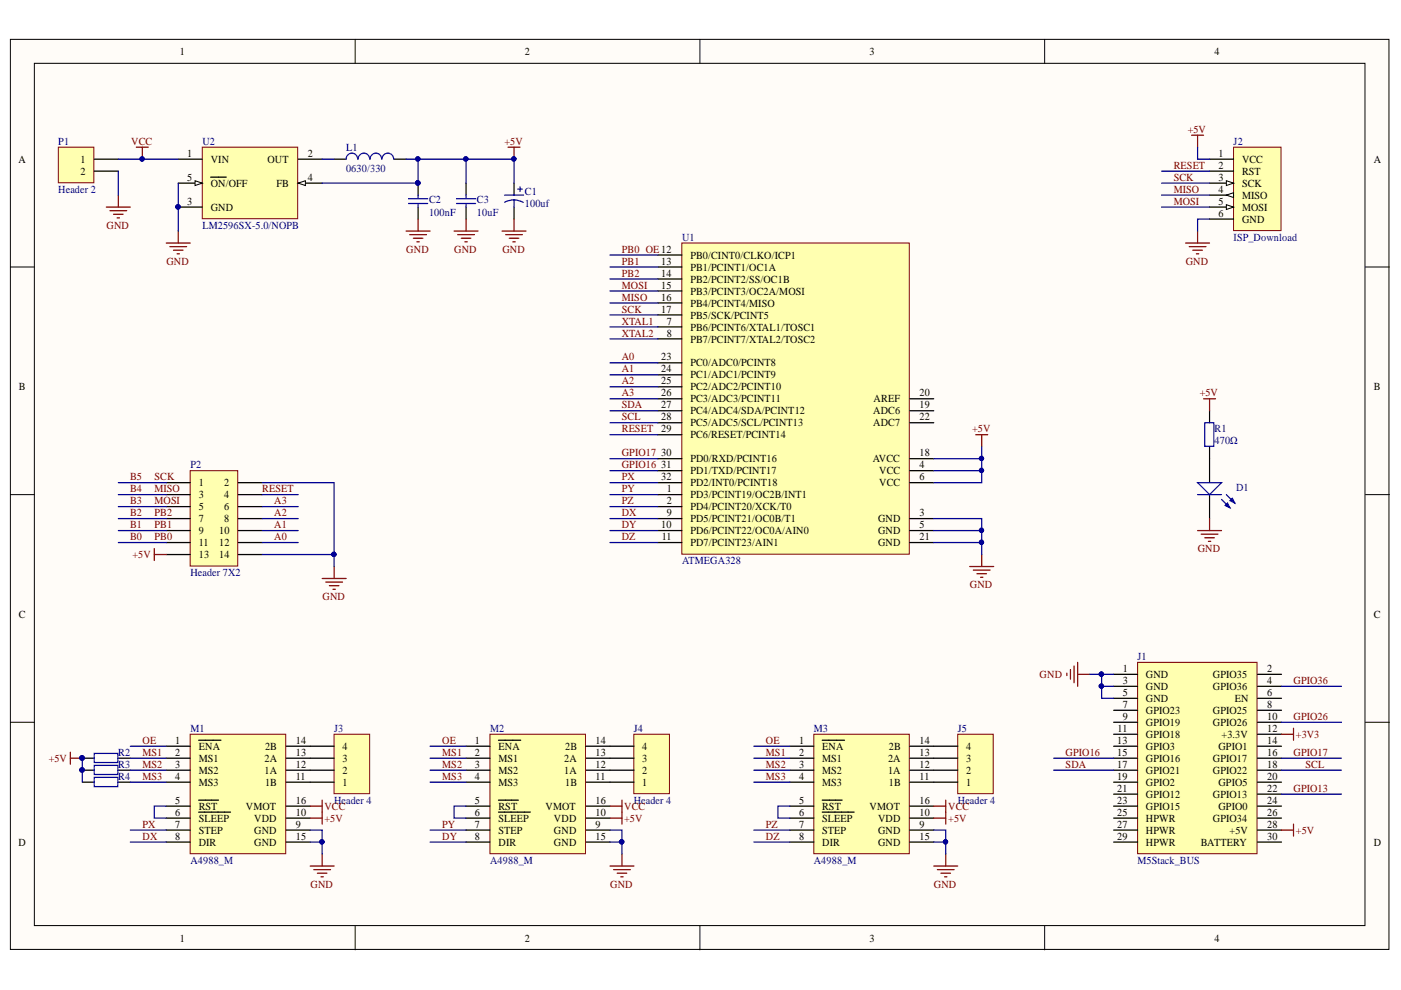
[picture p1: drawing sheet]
<svg xmlns="http://www.w3.org/2000/svg" width="297mm" height="210mm" viewBox="0 0 297 210" stroke-linecap="round" stroke-linejoin="round" font-family="sans-serif">
<g fill="#fffcf8" stroke="#000" stroke-width=".21">
<path d="M2.2 8.3h292.3v193h-292.3z"/>
<path d="M7.3 13.4h282.1v182.8h-282.1z"/>
</g>
<path d="M75.3 8.3v5.1M148.4 8.3v5.1M221.5 8.3v5.1M2.2 56.6h5.1M289.5 56.6h5.1M2.2 104.9h5.1M289.5 104.9h5.1M2.2 153.1h5.1M289.5 153.1h5.1M75.3 196.3v5.1M148.4 196.3v5.1M221.5 196.3v5.1" fill="none" stroke="#000" stroke-width=".21"/>
<path d="M241.2 140.4h25.3v40.6h-25.3z" fill="#ffffb0" stroke="#800000" stroke-width=".21"/>
<g fill="none" stroke="#000" stroke-width=".26">
<path d="M236.1 143h5.1M236.1 145.5h5.1M236.1 148.1h5.1M236.1 150.6h5.1M236.1 153.1h5.1M236.1 155.7h5.1M236.1 158.2h5.1M266.6 143h5.1M266.6 145.5h5.1M266.6 148.1h5.1M266.6 150.6h5.1M266.6 153.1h5.1"/>
<path d="M266.6 155.7h5.1M266.6 158.2h5.1M236.1 160.8h5.1M236.1 163.3h5.1M236.1 165.8h5.1M236.1 168.4h5.1M236.1 170.9h5.1M236.1 173.5h5.1M236.1 178.5h5.1M236.1 176h5.1M266.6 160.8h5.1M266.6 163.3h5.1"/>
<path d="M266.6 165.8h5.1M266.6 168.4h5.1M266.6 170.9h5.1M266.6 173.5h5.1M266.6 178.5h5.1M266.6 176h5.1"/>
</g>
<path d="M226.2 142.7v.5M227 142v2M227.7 141.2v3.6M228.5 140.4v5.1M228.5 143h2.5M271.7 176h2.5M274.2 174.7v2.6" fill="none" stroke="#800000" stroke-width=".26"/>
<path d="M144.6 51.5h48.2v66h-48.2z" fill="#ffffb0" stroke="#800000" stroke-width=".21"/>
<g fill="none" stroke="#000" stroke-width=".26">
<path d="M139.5 54.1h5.1M139.5 56.6h5.1M139.5 59.1h5.1M139.5 69.3h5.1M139.5 71.9h5.1M139.5 61.7h5.1M139.5 64.2h5.1M139.5 66.8h5.1M139.5 76.9h5.1M139.5 79.5h5.1M139.5 99.8h5.1M139.5 97.3h5.1"/>
<path d="M139.5 87.1h5.1M139.5 84.6h5.1M139.5 89.6h5.1M139.5 82h5.1M139.5 92.2h5.1M192.9 99.8h5.1M192.9 97.3h5.1M192.9 87.1h5.1M192.9 84.6h5.1M192.9 89.6h5.1M139.5 104.9h5.1M139.5 107.4h5.1"/>
<path d="M139.5 110h5.1M139.5 112.5h5.1M139.5 102.3h5.1M139.5 115h5.1M192.9 110h5.1M192.9 112.5h5.1M192.9 102.3h5.1M192.9 115h5.1"/>
</g>
<path d="M261.5 31.2h10.1v17.7h-10.1z" fill="#ffffb0" stroke="#800000" stroke-width=".21"/>
<path d="M256.5 33.7h5M256.5 36.3h5M256.5 38.8h5" fill="none" stroke="#000" stroke-width=".26"/>
<path d="M260 38.3l1.5 .5-1.5 .5z" fill="#fffcf8"/>
<path d="M260 38.3l1.5 .5-1.5 .5z" fill="none" stroke="#000" stroke-width=".21"/>
<path d="M256.5 41.4h5" fill="none" stroke="#000" stroke-width=".26"/>
<path d="M260 41.4l1.5-.5v1z" fill="#fffcf8"/>
<path d="M260 41.4l1.5-.5v1z" fill="none" stroke="#000" stroke-width=".21"/>
<path d="M256.5 43.9h5" fill="none" stroke="#000" stroke-width=".26"/>
<path d="M260 43.4l1.5 .5-1.5 .5z" fill="#fffcf8"/>
<path d="M260 43.4l1.5 .5-1.5 .5z" fill="none" stroke="#000" stroke-width=".21"/>
<path d="M256.5 46.4h5M256.5 87.1v2.5M256.5 94.7v7.6M256.5 104.9v5.1" fill="none" stroke="#000" stroke-width=".26"/>
<path d="M251.4 51.5h5.1M252.1 52.3h3.6M252.9 53.1h2M253.7 53.8h.5M253.9 49v2.5M208.1 117.6v2.5M205.6 120.1h5.1M206.4 120.9h3.5M207.1 121.6h2.1M207.9 122.4h.5" fill="none" stroke="#800000" stroke-width=".26"/>
<path d="M255.4 89.6h2v5h-2z" fill="none" stroke="#00f" stroke-width=".26"/>
<path d="M253.9 102.3h5.1l-2.5 2.6z" fill="#fff"/>
<path d="M253.9 102.3h5.1l-2.5 2.6zM259 105.9l1.8 1.8M260 104.9l1.8 1.8" fill="none" stroke="#00f" stroke-width=".26"/>
<path d="M259.8 107.2l.5-.5 .5 1z" fill="#00f"/>
<path d="M259.8 107.2l.5-.5 .5 1z" fill="none" stroke="#00f" stroke-width=".26"/>
<path d="M260.8 106.1l.5-.5 .5 1.1z" fill="#00f"/>
<path d="M253.9 104.9h5.1M260.8 106.1l.5-.5 .5 1.1z" fill="none" stroke="#00f" stroke-width=".26"/>
<path d="M253.9 112.5h5.1M254.7 113.3h3.5M255.4 114h2.1M256.2 114.8h.5M256.5 110v2.5M271.7 155.7h2.5M274.2 154.4v2.5" fill="none" stroke="#800000" stroke-width=".26"/>
<path d="M40.3 99.8h10.1v20.2h-10.1z" fill="#ffffb0" stroke="#800000" stroke-width=".21"/>
<g fill="none" stroke="#000" stroke-width=".26">
<path d="M35.3 102.3h5M35.3 104.9h5M35.3 107.4h5M35.3 110h5M35.3 112.5h5M35.3 115h5M35.3 117.6h5M50.5 102.3h5.1M50.5 104.9h5.1M50.5 107.4h5.1M50.5 110h5.1M50.5 112.5h5.1"/>
<path d="M50.5 115h5.1M50.5 117.6h5.1"/>
</g>
<g fill="none" stroke="#800000" stroke-width=".26">
<path d="M252.6 28.7h2.6M253.9 28.7v2.5M206.9 92.2h2.5M208.1 92.2v2.5M255.2 84.6h2.5M256.5 84.6v2.5M32.7 116.3v2.5M32.7 117.6h2.6M68.3 122.7h5.1M69.1 123.4h3.5M69.8 124.2h2.1M70.6 124.9h.5"/>
<path d="M70.8 120.1v2.6"/>
</g>
<path d="M42.9 31.2h20.2v15.2h-20.2z" fill="#ffffb0" stroke="#800000" stroke-width=".21"/>
<path d="M63.2 38.8h5.1" fill="none" stroke="#000" stroke-width=".26"/>
<path d="M63.2 38.8l1.5-.5v1z" fill="#fffcf8"/>
<path d="M63.2 38.8l1.5-.5v1z" fill="none" stroke="#000" stroke-width=".21"/>
<path d="M37.8 33.7h5.1M37.8 38.8h5.1" fill="none" stroke="#000" stroke-width=".26"/>
<path d="M41.4 38.3l1.5 .5-1.5 .5z" fill="#fffcf8"/>
<path d="M41.4 38.3l1.5 .5-1.5 .5z" fill="none" stroke="#000" stroke-width=".21"/>
<path d="M44.7 37.6h3.3M63.2 33.7h5.1M37.8 43.9h5.1" fill="none" stroke="#000" stroke-width=".26"/>
<circle cx="37.7" cy="43.9" r=".46" fill="#000080" stroke="#000080" stroke-width=".21"/>
<path d="M12.4 31.2h7.5v7.6h-7.5z" fill="#ffffb0" stroke="#800000" stroke-width=".21"/>
<path d="M20 33.7h5.1M20 36.3h5.1M70.8 33.7h2.6M83.6 33.7h2.5" fill="none" stroke="#000" stroke-width=".26"/>
<g fill="none" stroke="#800000" stroke-width=".26">
<path d="M28.9 31.2h2.5M30.2 31.2v2.5M107.7 31.2h2.6M109 31.2v2.5M22.5 43.9h5.1M23.3 44.7h3.6M24.1 45.4h2M24.8 46.2h.5M25.1 41.4v2.5M35.3 51.5h5M36 52.3h3.6M36.8 53.1h2"/>
<path d="M37.5 53.8h.5M37.8 49v2.5"/>
</g>
<path d="M75.8 33.7a1.22 1.22 0 0 0-1.2-1.2 1.22 1.22 0 0 0-1.2 1.2M78.4 33.7a1.22 1.22 0 0 0-1.2-1.2 1.22 1.22 0 0 0-1.3 1.2M80.9 33.7a1.22 1.22 0 0 0-1.2-1.2 1.22 1.22 0 0 0-1.2 1.2M83.5 33.7a1.23 1.23 0 0 0-1.3-1.2 1.23 1.23 0 0 0-1.2 1.2" fill="none" stroke="#00f" stroke-width=".26"/>
<g fill="#000080" stroke="#000080" stroke-width=".21">
<circle cx="30.1" cy="33.7" r=".46"/>
<circle cx="108.9" cy="33.7" r=".46"/>
</g>
<path d="M40.3 155.7h20.3v25.3h-20.3z" fill="#ffffb0" stroke="#800000" stroke-width=".21"/>
<g fill="none" stroke="#000" stroke-width=".26">
<path d="M35.3 158.2h5M42.1 156.9h4.7M60.7 158.2h5.1M35.3 160.8h5M35.3 163.3h5M35.3 165.8h5M35.3 170.9h5M35.3 173.5h5M35.3 176h5M35.3 178.5h5M42.1 169.6h4.2M42.1 172.2h6.8"/>
<path d="M60.7 160.8h5.1M60.7 163.3h5.1M60.7 165.8h5.1M60.7 170.9h5.1M60.7 173.5h5.1M60.7 176h5.1M60.7 178.5h5.1"/>
</g>
<path d="M103.9 155.7h20.2v25.3h-20.2z" fill="#ffffb0" stroke="#800000" stroke-width=".21"/>
<g fill="none" stroke="#000" stroke-width=".26">
<path d="M98.8 158.2h5.1M105.7 156.9h4.7M124.2 158.2h5.1M98.8 160.8h5.1M98.8 163.3h5.1M98.8 165.8h5.1M98.8 170.9h5.1M98.8 173.5h5.1M98.8 176h5.1M98.8 178.5h5.1M105.7 169.6h4.2M105.7 172.2h6.7"/>
<path d="M124.2 160.8h5.1M124.2 163.3h5.1M124.2 165.8h5.1M124.2 170.9h5.1M124.2 173.5h5.1M124.2 176h5.1M124.2 178.5h5.1"/>
</g>
<path d="M172.5 155.7h20.3v25.3h-20.3z" fill="#ffffb0" stroke="#800000" stroke-width=".21"/>
<g fill="none" stroke="#000" stroke-width=".26">
<path d="M167.5 158.2h5M174.3 156.9h4.8M192.9 158.2h5.1M167.5 160.8h5M167.5 163.3h5M167.5 165.8h5M167.5 170.9h5M167.5 173.5h5M167.5 176h5M167.5 178.5h5M174.3 169.6h4.2M174.3 172.2h6.8"/>
<path d="M192.9 160.8h5.1M192.9 163.3h5.1M192.9 165.8h5.1M192.9 170.9h5.1M192.9 173.5h5.1M192.9 176h5.1M192.9 178.5h5.1"/>
</g>
<path d="M70.8 155.7h7.6v12.6h-7.6z" fill="#ffffb0" stroke="#800000" stroke-width=".21"/>
<path d="M65.8 158.2h5M65.8 165.8h5M65.8 163.3h5M65.8 160.8h5" fill="none" stroke="#000" stroke-width=".26"/>
<path d="M134.4 155.7h7.5v12.6h-7.5z" fill="#ffffb0" stroke="#800000" stroke-width=".21"/>
<path d="M129.3 158.2h5.1M129.3 165.8h5.1M129.3 163.3h5.1M129.3 160.8h5.1" fill="none" stroke="#000" stroke-width=".26"/>
<path d="M203.1 155.7h7.5v12.6h-7.5z" fill="#ffffb0" stroke="#800000" stroke-width=".21"/>
<g fill="none" stroke="#000" stroke-width=".26">
<path d="M88.6 38.8v2.6M98.8 38.8v2.6M109 38.8v2.6M88.6 43.9v2.5M98.8 43.9v2.5M109 43.9v2.5M198 158.2h5.1M17.5 165.8h2.5M17.5 163.3h2.5M17.5 160.8h2.5M25.1 165.8h2.5M25.1 163.3h2.5"/>
<path d="M25.1 160.8h2.5M198 165.8h5.1M198 163.3h5.1M198 160.8h5.1"/>
</g>
<g fill="#000080" stroke="#000080" stroke-width=".21">
<circle cx="17.4" cy="160.7" r=".46"/>
<circle cx="17.4" cy="163.2" r=".46"/>
<circle cx="88.6" cy="38.8" r=".47"/>
<circle cx="233.5" cy="145.5" r=".46"/>
<circle cx="233.5" cy="142.9" r=".47"/>
<circle cx="208.1" cy="99.7" r=".46"/>
<circle cx="208.1" cy="115" r=".46"/>
<circle cx="208.1" cy="112.4" r=".46"/>
<circle cx="208.1" cy="97.2" r=".46"/>
<circle cx="70.8" cy="117.5" r=".47"/>
<circle cx="30.1" cy="33.7" r=".46"/>
<circle cx="37.7" cy="43.9" r=".46"/>
<circle cx="88.6" cy="33.7" r=".46"/>
<circle cx="68.2" cy="178.5" r=".46"/>
<circle cx="131.8" cy="178.5" r=".46"/>
<circle cx="200.5" cy="178.5" r=".46"/>
<circle cx="98.8" cy="33.7" r=".46"/>
<circle cx="108.9" cy="33.7" r=".46"/>
</g>
<g fill="none" stroke="#00f" stroke-width=".26">
<path d="M110.3 39.6v1M86.6 42.1h4.1M86.6 43.1h4.1M88.6 41.4v.7M88.6 43.1v.8M96.8 42.1h4M96.8 43.1h4M98.8 41.4v.7M98.8 43.1v.8M107 41.4h4M109 42.4l1.2 .2 .7 .3M109 42.4l-.8 .1-1.2 .4"/>
<path d="M109 42.4v1.5M109.7 40.1h1.1M20 159.7h5v2h-5zM20 162.3h5v1.9h-5zM20 164.8h5v2h-5z"/>
</g>
<g fill="none" stroke="#800000" stroke-width=".26">
<path d="M86.1 49h5.1M86.9 49.8h3.5M87.6 50.5h2.1M88.4 51.3h.5M88.6 46.4v2.6M96.3 49h5.1M97 49.8h3.6M97.8 50.5h2M98.6 51.3h.5M98.8 46.4v2.6M106.4 49h5.1M107.2 49.8h3.6"/>
<path d="M108 50.5h2M108.7 51.3h.5M109 46.4v2.6M14.9 159.5v2.5M14.9 160.8h2.6M65.8 173.5h2.5M65.8 170.9h2.5M68.3 169.6v5.1M129.3 173.5h2.6M129.3 170.9h2.6M131.9 169.6v5.1M198 173.5h2.5"/>
<path d="M198 170.9h2.5M200.5 169.6v5.1M65.8 183.6h5M66.5 184.4h3.6M67.3 185.1h2M68.1 185.9h.5M68.3 181.1v2.5M129.3 183.6h5.1M130.1 184.4h3.5M130.9 185.1h2M131.6 185.9h.5M131.9 181.1v2.5"/>
<path d="M198 183.6h5.1M198.7 184.4h3.6M199.5 185.1h2M200.3 185.9h.5M200.5 181.1v2.5"/>
</g>
<g fill="none" stroke="#000080" stroke-width=".26">
<path d="M25.1 33.7h12.7M25.1 36.3v5.1M37.8 38.8v10.2M68.3 33.7h2.5M86.1 33.7h2.5v5.1h-20.3M88.6 33.7h20.4v5.1M98.8 33.7v5.1M246.3 36.3h10.2M246.3 38.8h10.2M253.9 31.2v2.5h2.6M129.3 59.1h10.2M129.3 56.6h10.2"/>
<path d="M129.3 54.1h10.2M246.3 41.4h10.2M246.3 43.9h10.2M256.5 46.4h-2.6v2.6M129.3 76.9h10.2M129.3 79.5h10.2M129.3 69.3h10.2M129.3 71.9h10.2M129.3 66.8h10.2M129.3 64.2h10.2M129.3 61.7h10.2M129.3 87.1h10.2"/>
<path d="M129.3 89.6h10.2M129.3 92.2h10.2M129.3 82h10.2M129.3 84.6h10.2M129.3 97.3h10.2M129.3 99.8h10.2M198 97.3h10.1M208.1 99.8v2.5h-10.1M208.1 94.7v5.1h-10.1M25.1 115h10.2M25.1 112.5h10.2M25.1 102.3h10.2"/>
<path d="M25.1 104.9h10.2M25.1 107.4h10.2M25.1 110h10.2M55.6 102.3h15.2v17.8M55.6 115h7.6M55.6 112.5h7.6M55.6 104.9h7.6M55.6 107.4h7.6M55.6 110h7.6M55.6 117.6h15.2M129.3 115h10.2M129.3 112.5h10.2"/>
<path d="M129.3 102.3h10.2M129.3 104.9h10.2M129.3 107.4h10.2M129.3 110h10.2M198 110h10.1v7.6M198 115h10.1M198 112.5h10.1M27.6 158.2h7.7M91.2 158.2h7.6M159.8 158.2h7.7M231 143h5.1M233.6 143v5.1h2.5"/>
<path d="M233.6 145.5h2.5M271.7 145.5h12.7M271.7 153.1h12.7M17.5 160.8v5M27.6 160.8h7.7M27.6 163.3h7.7M27.6 165.8h7.7M27.6 176h7.7M27.6 178.5h7.7M35.3 170.9h-2.6v2.6h2.6M65.8 176h2.5v5.1M65.8 178.5h2.5"/>
<path d="M91.2 160.8h7.6M91.2 163.3h7.6M91.2 165.8h7.6M91.2 176h7.6M91.2 178.5h7.6M98.8 170.9h-2.5v2.6h2.5M129.3 176h2.6v5.1M129.3 178.5h2.6M159.8 160.8h7.7M159.8 163.3h7.7M159.8 165.8h7.7M159.8 176h7.7"/>
<path d="M159.8 178.5h7.7M167.5 170.9h-2.6v2.6h2.6M198 176h2.5v5.1M198 178.5h2.5M223.4 160.8h12.7M223.4 163.3h12.7M271.7 160.8h12.7M271.7 168.4h12.7M271.7 163.3h12.7"/>
</g>
<g font-size="2.3">
<text x="38.2" y="11.7">1</text>
<text x="111.3" y="11.7">2</text>
<text x="184.4" y="11.7">3</text>
<text x="257.5" y="11.7">4</text>
<text x="3.9" y="34.5">A</text>
<text x="17.1" y="34.5">1</text>
<text x="39.7" y="33.2">1</text>
<text x="44.7" y="34.5">VIN</text>
<text x="56.7" y="34.5">OUT</text>
<text x="65.2" y="33.2">2</text>
<text x="258.3" y="33.2">1</text>
<text x="258.3" y="35.8">2</text>
<text x="263.3" y="34.5">VCC</text>
<text x="291.3" y="34.5">A</text>
<text x="17.1" y="37">2</text>
<text x="39.7" y="38.3">5</text>
<text x="44.7" y="39.6">ON/OFF</text>
<text x="58.6" y="39.6">FB</text>
<text x="65.2" y="38.3">4</text>
<text x="258.3" y="38.3">3</text>
<text x="258.3" y="40.8">4</text>
<text x="263.3" y="37">RST</text>
<text x="263.3" y="39.6">SCK</text>
<text x="39.7" y="43.5">3</text>
<text x="44.7" y="44.7">GND</text>
<text x="258.3" y="43.5">5</text>
<text x="258.3" y="46">6</text>
<text x="263.3" y="42.1">MISO</text>
<text x="263.3" y="44.7">MOSI</text>
<text x="263.3" y="47.3">GND</text>
<text x="140.2" y="56.1">13</text>
<text x="140.2" y="58.7">14</text>
<text x="146.4" y="54.9">PB0/CINT0/CLKO/ICP1</text>
<text x="146.4" y="57.4">PB1/PCINT1/OC1A</text>
<text x="146.4" y="59.9">PB2/PCINT2/SS/OC1B</text>
<text x="140.2" y="61.2">15</text>
<text x="140.2" y="63.7">16</text>
<text x="146.4" y="62.5">PB3/PCINT3/OC2A/MOSI</text>
<text x="146.4" y="65">PB4/PCINT4/MISO</text>
<text x="140.2" y="66.3">17</text>
<text x="141.4" y="68.8">7</text>
<text x="141.4" y="71.4">8</text>
<text x="146.4" y="70.1">PB6/PCINT6/XTAL1/TOSC1</text>
<text x="146.4" y="67.6">PB5/SCK/PCINT5</text>
<text x="140.2" y="76.4">23</text>
<text x="146.4" y="72.6">PB7/PCINT7/XTAL2/TOSC2</text>
<text x="146.4" y="77.7">PC0/ADC0/PCINT8</text>
<text x="4" y="82.8">B</text>
<text x="140.2" y="79">24</text>
<text x="140.2" y="81.5">25</text>
<text x="146.4" y="80.2">PC1/ADC1/PCINT9</text>
<text x="146.4" y="82.8">PC2/ADC2/PCINT10</text>
<text x="291.3" y="82.8">B</text>
<text x="140.2" y="84">26</text>
<text x="140.2" y="86.6">27</text>
<text x="140.2" y="89.1">28</text>
<text x="146.4" y="85.3">PC3/ADC3/PCINT11</text>
<text x="146.4" y="87.8">PC4/ADC4/SDA/PCINT12</text>
<text x="185.1" y="87.8">ADC6</text>
<text x="185.2" y="85.3">AREF</text>
<text x="195" y="86.6">19</text>
<text x="195" y="84">20</text>
<text x="195" y="89.1">22</text>
<text x="140.2" y="91.7">29</text>
<text x="146.4" y="90.4">PC5/ADC5/SCL/PCINT13</text>
<text x="146.4" y="92.9">PC6/RESET/PCINT14</text>
<text x="185.1" y="90.4">ADC7</text>
<text x="140.2" y="96.7">30</text>
<text x="140.2" y="99.3">31</text>
<text x="140.2" y="101.8">32</text>
<text x="146.4" y="98">PD0/RXD/PCINT16</text>
<text x="146.4" y="100.5">PD1/TXD/PCINT17</text>
<text x="185.1" y="98">AVCC</text>
<text x="186.4" y="100.5">VCC</text>
<text x="195" y="99.3">4</text>
<text x="195" y="101.8">6</text>
<text x="195" y="96.7">18</text>
<text x="42.1" y="103.1">1</text>
<text x="42.1" y="105.7">3</text>
<text x="47.6" y="103.1">2</text>
<text x="47.6" y="105.7">4</text>
<text x="141.4" y="104.4">1</text>
<text x="141.4" y="107">2</text>
<text x="146.4" y="105.7">PD3/PCINT19/OC2B/INT1</text>
<text x="146.4" y="103.1">PD2/INT0/PCINT18</text>
<text x="186.4" y="103.1">VCC</text>
<text x="42.1" y="108.2">5</text>
<text x="42.1" y="110.8">7</text>
<text x="42.1" y="113.3">9</text>
<text x="46.5" y="113.3">10</text>
<text x="47.6" y="108.2">6</text>
<text x="47.6" y="110.8">8</text>
<text x="140.2" y="112">10</text>
<text x="141.4" y="109.5">9</text>
<text x="146.4" y="108.2">PD4/PCINT20/XCK/T0</text>
<text x="146.4" y="110.8">PD5/PCINT21/OC0B/T1</text>
<text x="146.4" y="113.3">PD6/PCINT22/OC0A/AIN0</text>
<text x="186.2" y="110.8">GND</text>
<text x="186.2" y="113.3">GND</text>
<text x="195" y="109.5">3</text>
<text x="195" y="112">5</text>
<text x="42.1" y="115.8">11</text>
<text x="42.1" y="118.4">13</text>
<text x="46.5" y="115.8">12</text>
<text x="46.5" y="118.4">14</text>
<text x="140.3" y="114.6">11</text>
<text x="146.4" y="115.8">PD7/PCINT23/AIN1</text>
<text x="186.2" y="115.8">GND</text>
<text x="195" y="114.6">21</text>
<text x="4" y="131.1">C</text>
<text x="291.3" y="131.1">C</text>
<text x="238" y="142.5">1</text>
<text x="242.9" y="143.7">GND</text>
<text x="257.2" y="143.7">GPIO35</text>
<text x="268.7" y="142.5">2</text>
<text x="238" y="145">3</text>
<text x="238" y="147.5">5</text>
<text x="242.9" y="146.3">GND</text>
<text x="242.9" y="148.8">GND</text>
<text x="257.2" y="146.3">GPIO36</text>
<text x="261.8" y="148.8">EN</text>
<text x="268.7" y="145">4</text>
<text x="268.7" y="147.5">6</text>
<text x="236.9" y="155.2">11</text>
<text x="238" y="150.1">7</text>
<text x="238" y="152.6">9</text>
<text x="242.9" y="151.3">GPIO23</text>
<text x="242.9" y="153.9">GPIO19</text>
<text x="257.2" y="151.3">GPIO25</text>
<text x="257.2" y="153.9">GPIO26</text>
<text x="268.7" y="150.1">8</text>
<text x="268.7" y="152.6">10</text>
<text x="268.7" y="155.2">12</text>
<text x="37.1" y="157.7">1</text>
<text x="37.1" y="160.2">2</text>
<text x="42.1" y="159">ENA</text>
<text x="42.1" y="161.5">MS1</text>
<text x="56.1" y="161.5">2A</text>
<text x="56.2" y="159">2B</text>
<text x="62.7" y="160.2">13</text>
<text x="62.7" y="157.7">14</text>
<text x="72.6" y="161.5">3</text>
<text x="72.6" y="159">4</text>
<text x="100.7" y="157.7">1</text>
<text x="100.7" y="160.2">2</text>
<text x="105.7" y="159">ENA</text>
<text x="105.7" y="161.5">MS1</text>
<text x="119.6" y="161.5">2A</text>
<text x="119.8" y="159">2B</text>
<text x="126.2" y="160.2">13</text>
<text x="126.2" y="157.7">14</text>
<text x="136.1" y="161.5">3</text>
<text x="136.1" y="159">4</text>
<text x="169.4" y="157.7">1</text>
<text x="169.4" y="160.2">2</text>
<text x="174.3" y="159">ENA</text>
<text x="174.3" y="161.5">MS1</text>
<text x="188.3" y="161.5">2A</text>
<text x="188.4" y="159">2B</text>
<text x="195" y="160.2">13</text>
<text x="195" y="157.7">14</text>
<text x="204.9" y="161.5">3</text>
<text x="204.9" y="159">4</text>
<text x="236.8" y="157.7">13</text>
<text x="236.8" y="160.2">15</text>
<text x="242.9" y="156.4">GPIO18</text>
<text x="242.9" y="159">GPIO3</text>
<text x="242.9" y="161.5">GPIO16</text>
<text x="257.2" y="161.5">GPIO17</text>
<text x="258.3" y="159">GPIO1</text>
<text x="259" y="156.4">+3.3V</text>
<text x="268.7" y="157.7">14</text>
<text x="268.7" y="160.2">16</text>
<text x="37.1" y="162.8">3</text>
<text x="37.1" y="165.4">4</text>
<text x="42.1" y="164.1">MS2</text>
<text x="42.1" y="166.6">MS3</text>
<text x="56.1" y="164.1">1A</text>
<text x="56.2" y="166.6">1B</text>
<text x="62.7" y="165.4">11</text>
<text x="62.7" y="162.8">12</text>
<text x="72.6" y="166.6">1</text>
<text x="72.6" y="164.1">2</text>
<text x="100.7" y="162.8">3</text>
<text x="100.7" y="165.4">4</text>
<text x="105.7" y="164.1">MS2</text>
<text x="105.7" y="166.6">MS3</text>
<text x="119.6" y="164.1">1A</text>
<text x="119.8" y="166.6">1B</text>
<text x="126.2" y="165.4">11</text>
<text x="126.2" y="162.8">12</text>
<text x="136.1" y="166.6">1</text>
<text x="136.1" y="164.1">2</text>
<text x="169.4" y="162.8">3</text>
<text x="169.4" y="165.4">4</text>
<text x="174.3" y="164.1">MS2</text>
<text x="174.3" y="166.6">MS3</text>
<text x="188.3" y="164.1">1A</text>
<text x="188.4" y="166.6">1B</text>
<text x="195" y="165.4">11</text>
<text x="195" y="162.8">12</text>
<text x="204.9" y="166.6">1</text>
<text x="204.9" y="164.1">2</text>
<text x="236.8" y="162.8">17</text>
<text x="236.8" y="165.4">19</text>
<text x="236.8" y="167.9">21</text>
<text x="242.9" y="164.1">GPIO21</text>
<text x="242.9" y="166.6">GPIO2</text>
<text x="257.2" y="164.1">GPIO22</text>
<text x="258.3" y="166.6">GPIO5</text>
<text x="268.7" y="162.8">18</text>
<text x="268.7" y="165.4">20</text>
<text x="268.7" y="167.9">22</text>
<text x="37.1" y="170.5">5</text>
<text x="37.1" y="173">6</text>
<text x="42.1" y="171.7">RST</text>
<text x="52.1" y="171.7">VMOT</text>
<text x="62.7" y="173">10</text>
<text x="62.7" y="170.5">16</text>
<text x="100.7" y="170.5">5</text>
<text x="100.7" y="173">6</text>
<text x="105.7" y="171.7">RST</text>
<text x="115.7" y="171.7">VMOT</text>
<text x="126.2" y="173">10</text>
<text x="126.2" y="170.5">16</text>
<text x="169.4" y="170.5">5</text>
<text x="169.4" y="173">6</text>
<text x="174.3" y="171.7">RST</text>
<text x="184.4" y="171.7">VMOT</text>
<text x="195" y="173">10</text>
<text x="195" y="170.5">16</text>
<text x="236.8" y="170.5">23</text>
<text x="236.8" y="173">25</text>
<text x="242.9" y="169.2">GPIO12</text>
<text x="242.9" y="171.7">GPIO15</text>
<text x="257.2" y="169.2">GPIO13</text>
<text x="258.3" y="171.7">GPIO0</text>
<text x="268.7" y="170.5">24</text>
<text x="268.7" y="173">26</text>
<text x="3.9" y="179.3">D</text>
<text x="37.1" y="175.5">7</text>
<text x="37.1" y="178.1">8</text>
<text x="42.1" y="174.3">SLEEP</text>
<text x="42.1" y="176.8">STEP</text>
<text x="42.1" y="179.3">DIR</text>
<text x="53.9" y="176.8">GND</text>
<text x="53.9" y="174.3">VDD</text>
<text x="53.9" y="179.3">GND</text>
<text x="62.7" y="175.5">9</text>
<text x="62.7" y="178.1">15</text>
<text x="100.7" y="175.5">7</text>
<text x="100.7" y="178.1">8</text>
<text x="105.7" y="174.3">SLEEP</text>
<text x="105.7" y="176.8">STEP</text>
<text x="105.7" y="179.3">DIR</text>
<text x="117.4" y="176.8">GND</text>
<text x="117.4" y="174.3">VDD</text>
<text x="117.4" y="179.3">GND</text>
<text x="126.2" y="175.5">9</text>
<text x="126.2" y="178.1">15</text>
<text x="169.4" y="175.5">7</text>
<text x="169.4" y="178.1">8</text>
<text x="174.3" y="174.3">SLEEP</text>
<text x="174.3" y="176.8">STEP</text>
<text x="174.3" y="179.3">DIR</text>
<text x="186.2" y="176.8">GND</text>
<text x="186.2" y="174.3">VDD</text>
<text x="186.2" y="179.3">GND</text>
<text x="195" y="175.5">9</text>
<text x="195" y="178.1">15</text>
<text x="236.8" y="178.1">29</text>
<text x="236.8" y="175.5">27</text>
<text x="242.9" y="174.3">HPWR</text>
<text x="242.9" y="179.3">HPWR</text>
<text x="242.9" y="176.8">HPWR</text>
<text x="254.6" y="179.3">BATTERY</text>
<text x="257.2" y="174.3">GPIO34</text>
<text x="260.7" y="176.8">+5V</text>
<text x="268.7" y="175.5">28</text>
<text x="268.7" y="178.1">30</text>
<text x="291.3" y="179.3">D</text>
<text x="38.2" y="199.6">1</text>
<text x="111.3" y="199.6">2</text>
<text x="184.4" y="199.6">3</text>
<text x="257.5" y="199.6">4</text>
</g>
<g font-size="2.3" fill="#800000">
<text x="251.8" y="28.2">+5V</text>
<text x="27.8" y="30.7">VCC</text>
<text x="107" y="30.7">+5V</text>
<text x="248.9" y="35.8">RESET</text>
<text x="248.9" y="38.3">SCK</text>
<text x="248.9" y="40.8">MISO</text>
<text x="248.9" y="43.5">MOSI</text>
<text x="22.6" y="48.5">GND</text>
<text x="86.1" y="53.6">GND</text>
<text x="96.3" y="53.6">GND</text>
<text x="106.5" y="53.6">GND</text>
<text x="131.8" y="53.6">PB0 OE12</text>
<text x="35.3" y="56.1">GND</text>
<text x="131.8" y="58.7">PB2</text>
<text x="131.8" y="56.1">PB1</text>
<text x="251.4" y="56.1">GND</text>
<text x="131.8" y="63.7">MISO</text>
<text x="131.8" y="61.2">MOSI</text>
<text x="131.8" y="68.8">XTAL1</text>
<text x="131.8" y="71.4">XTAL2</text>
<text x="131.8" y="66.3">SCK</text>
<text x="131.8" y="76.4">A0</text>
<text x="131.8" y="81.5">A2</text>
<text x="131.8" y="79">A1</text>
<text x="131.8" y="86.6">SDA</text>
<text x="131.8" y="89.1">SCL</text>
<text x="131.8" y="84">A3</text>
<text x="254.4" y="84">+5V</text>
<text x="131.8" y="91.7">RESET</text>
<text x="206.1" y="91.7">+5V</text>
<text x="27.6" y="101.8">B5</text>
<text x="32.7" y="101.8">SCK</text>
<text x="131.8" y="101.8">PX</text>
<text x="131.8" y="99.3">GPIO16</text>
<text x="131.8" y="96.7">GPIO17</text>
<text x="27.6" y="107">B3</text>
<text x="27.6" y="104.4">B4</text>
<text x="32.7" y="104.4">MISO</text>
<text x="32.7" y="107">MOSI</text>
<text x="55.6" y="104.4">RESET</text>
<text x="58.1" y="107">A3</text>
<text x="131.8" y="104.4">PY</text>
<text x="131.8" y="107">PZ</text>
<text x="27.6" y="112">B1</text>
<text x="27.6" y="109.5">B2</text>
<text x="32.7" y="109.5">PB2</text>
<text x="32.7" y="112">PB1</text>
<text x="58.1" y="109.5">A2</text>
<text x="58.1" y="112">A1</text>
<text x="131.8" y="109.5">DX</text>
<text x="131.8" y="112">DY</text>
<text x="27.6" y="114.6">B0</text>
<text x="28.1" y="118.4">+5V</text>
<text x="32.7" y="114.6">PB0</text>
<text x="58.1" y="114.6">A0</text>
<text x="131.8" y="114.6">DZ</text>
<text x="253.9" y="117.1">GND</text>
<text x="205.6" y="124.7">GND</text>
<text x="68.4" y="127.2">GND</text>
<text x="220.4" y="143.7">GND</text>
<text x="274.2" y="145">GPIO36</text>
<text x="274.2" y="152.6">GPIO26</text>
<text x="10.3" y="161.5">+5V</text>
<text x="30.2" y="157.7">OE</text>
<text x="30.2" y="160.2">MS1</text>
<text x="93.8" y="157.7">OE</text>
<text x="93.8" y="160.2">MS1</text>
<text x="162.4" y="157.7">OE</text>
<text x="162.4" y="160.2">MS1</text>
<text x="225.9" y="160.2">GPIO16</text>
<text x="274.2" y="160.2">GPIO17</text>
<text x="274.8" y="156.4">+3V3</text>
<text x="30.2" y="162.8">MS2</text>
<text x="30.2" y="165.4">MS3</text>
<text x="93.8" y="162.8">MS2</text>
<text x="93.8" y="165.4">MS3</text>
<text x="162.4" y="162.8">MS2</text>
<text x="162.4" y="165.4">MS3</text>
<text x="225.9" y="162.8">SDA</text>
<text x="274.2" y="167.9">GPIO13</text>
<text x="276.8" y="162.8">SCL</text>
<text x="68.8" y="171.7">VCC</text>
<text x="132.3" y="171.7">VCC</text>
<text x="201.1" y="171.7">VCC</text>
<text x="30.2" y="178.1">DX</text>
<text x="30.2" y="175.5">PX</text>
<text x="68.8" y="174.3">+5V</text>
<text x="93.8" y="178.1">DY</text>
<text x="93.8" y="175.5">PY</text>
<text x="132.3" y="174.3">+5V</text>
<text x="162.4" y="175.5">PZ</text>
<text x="162.4" y="178.1">DZ</text>
<text x="201.1" y="174.3">+5V</text>
<text x="274.8" y="176.8">+5V</text>
<text x="65.8" y="188.2">GND</text>
<text x="129.4" y="188.2">GND</text>
<text x="198" y="188.2">GND</text>
</g>
<g font-size="2.3" fill="#000080">
<text x="12.4" y="30.7">P1</text>
<text x="42.9" y="30.7">U2</text>
<text x="73.4" y="32">L1</text>
<text x="261.6" y="30.7">J2</text>
<text x="12.4" y="40.8">Header 2</text>
<text x="73.4" y="36.5">0630/330</text>
<text x="111.3" y="41.3">C1</text>
<text x="91" y="43.1">C2</text>
<text x="91" y="45.7">100nF</text>
<text x="101.1" y="43.1">C3</text>
<text x="101.1" y="45.7">10uF</text>
<text x="111.3" y="44">100uf</text>
<text x="42.9" y="48.5">LM2596SX-5.0/NOPB</text>
<text x="144.6" y="51.1">U1</text>
<text x="261.6" y="51.1">ISP_Download</text>
<text x="257.5" y="91.7">R1</text>
<text x="257.5" y="94.2">470Ω</text>
<text x="40.4" y="99.3">P2</text>
<text x="262.1" y="104.2">D1</text>
<text x="144.6" y="119.6">ATMEGA328</text>
<text x="40.4" y="122.2">Header 7X2</text>
<text x="241.2" y="139.9">J1</text>
<text x="40.4" y="155.2">M1</text>
<text x="70.8" y="155.2">J3</text>
<text x="103.9" y="155.2">M2</text>
<text x="134.4" y="155.2">J4</text>
<text x="172.5" y="155.2">M3</text>
<text x="203.1" y="155.2">J5</text>
<text x="25" y="160.2">R2</text>
<text x="25" y="162.8">R3</text>
<text x="25" y="165.4">R4</text>
<text x="70.8" y="170.5">Header 4</text>
<text x="134.4" y="170.5">Header 4</text>
<text x="203.1" y="170.5">Header 4</text>
<text x="40.4" y="183.1">A4988_M</text>
<text x="103.9" y="183.1">A4988_M</text>
<text x="172.5" y="183.1">A4988_M</text>
<text x="241.2" y="183.1">M5Stack_BUS</text>
</g>
</svg>
